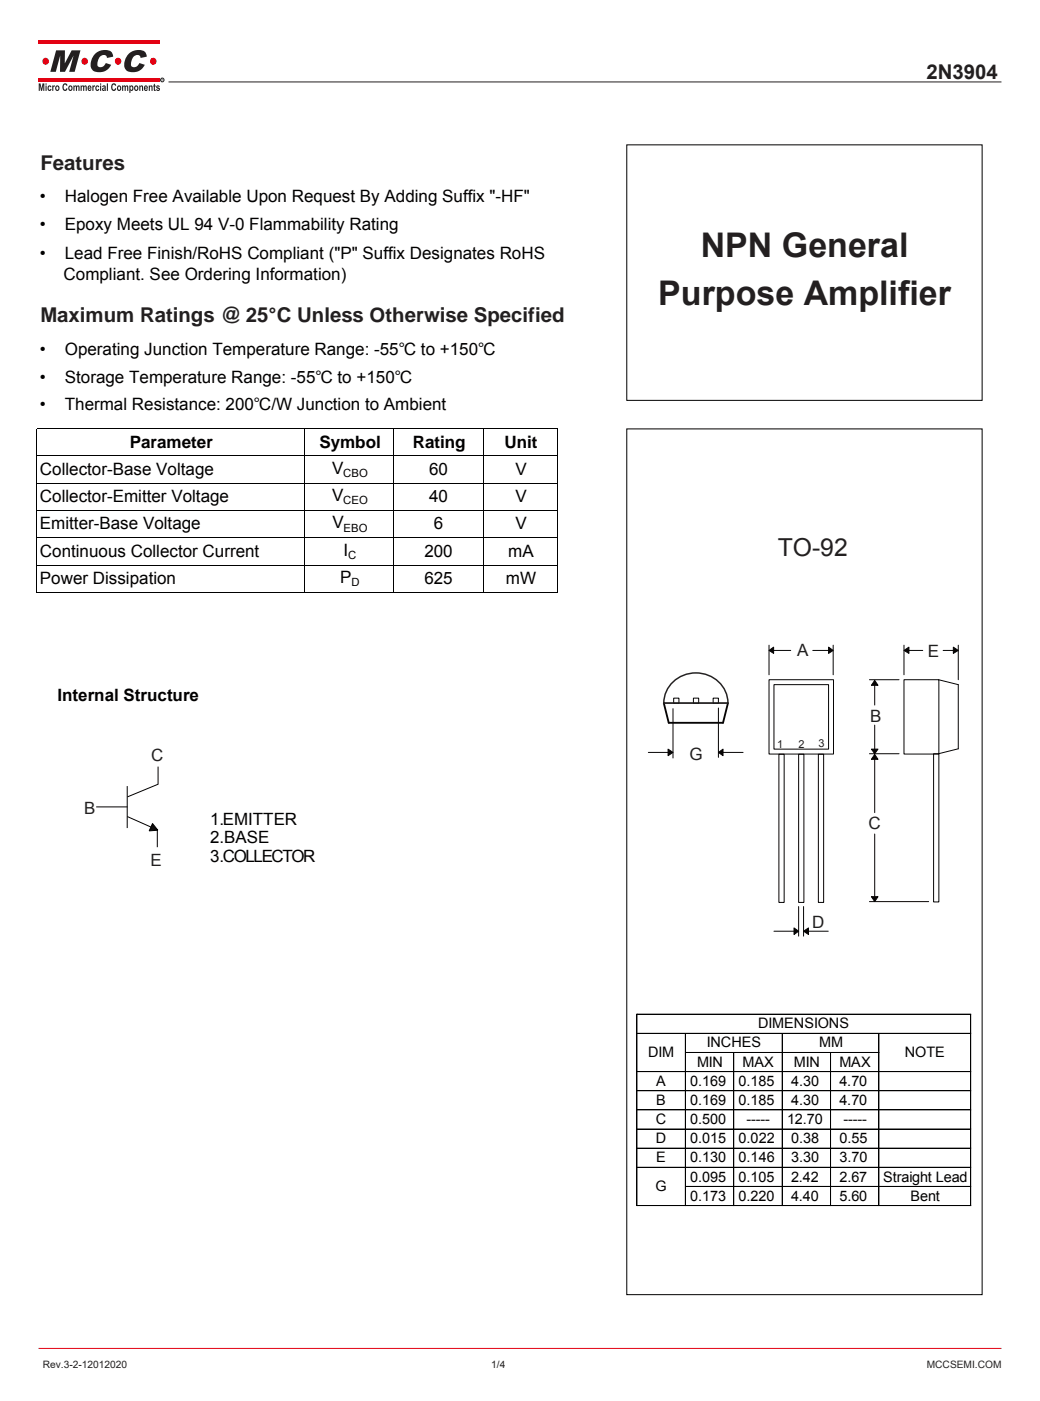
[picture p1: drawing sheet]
<svg xmlns="http://www.w3.org/2000/svg" width="216mm" height="291mm" viewBox="0 0 216 291" stroke-linecap="round" stroke-linejoin="round" font-family="sans-serif">
<g fill="#e30213">
<path d="M8 8.3h25.2v.8h-25.2z"/>
<path d="M8 16.2h25.2v.8h-25.2z"/>
</g>
<g fill="#231f20">
<path d="M8 17.3h.4l.2 1.1 .2-1.1h.4v1.6h-.2v-1.2l-.3 1.2h-.2l-.2-1.2v1.2h-.3zM9.5 17.3h.2v.3h-.2zM9.5 17.8h.2v1.1h-.2zM10 17.9l.4-.2 .3 .4h-.2l-.1-.1a.32 .32 0 0 0-.3 .3 .32 .32 0 0 0 .3 .3l.1-.2 .2 .1a.46 .46 0 0 1-.6 .3 .46 .46 0 0 1-.2-.7zM10.8 17.8h.3v.1l.1-.2 .2 .1-.1 .2-.2 .1v.8h-.3zM11.6 17.9a.51 .51 0 0 1 .8 .4 .51 .51 0 0 1-.8 .4l-.1-.4zM11.8 18.1v.5a.29 .29 0 0 0 .3-.3 .29 .29 0 0 0-.3-.2zM13.2 17.4l.5-.1 .3 .5h-.2l-.2-.2a.53 .53 0 0 0-.4 .5 .53 .53 0 0 0 .4 .5l.2-.3 .2 .1a.55 .55 0 0 1-.7 .5 .55 .55 0 0 1-.3-.8zM14.3 17.9a.51 .51 0 0 1 .8 .4 .51 .51 0 0 1-.8 .4l-.1-.4zM14.5 18.1v.5a.29 .29 0 0 0 .3-.3 .29 .29 0 0 0-.3-.2zM15.2 17.8h.3v.1l.2-.2a.27 .27 0 0 0 .3 .2 .27 .27 0 0 0 .2-.2l.3 .2v1h-.2l-.1-.9-.2 .1v.8h-.2l-.2-.9-.1 .1v.8h-.3zM16.7 17.8h.3v.1l.2-.2a.27 .27 0 0 0 .3 .2 .27 .27 0 0 0 .2-.2l.3 .2v1h-.2l-.1-.9-.2 .1v.8h-.2l-.2-.9-.1 .1v.8h-.3zM18.3 17.9a.44 .44 0 0 1 .6-.1 .44 .44 0 0 1 .1 .6h-.6l.1 .3 .5-.1a.42 .42 0 0 1-.5 .3 .42 .42 0 0 1-.3-.6zM18.5 18l-.1 .2h.4l-.1-.2zM19.2 17.8h.2v.1l.1-.2 .2 .1v.2l-.2 .1-.1 .8h-.2zM19.9 17.9l.5-.2 .2 .4h-.2l-.1-.1a.32 .32 0 0 0-.3 .3 .32 .32 0 0 0 .3 .3l.1-.2 .2 .1a.46 .46 0 0 1-.6 .3 .46 .46 0 0 1-.2-.7zM20.8 17.3h.2v.3h-.2zM20.8 17.8h.2v1.1h-.2zM21.3 17.8a.37 .37 0 0 1 .5-.1 .37 .37 0 0 1 .2 .5v.7l-.2-.1a.35 .35 0 0 1-.6-.2 .35 .35 0 0 1 .4-.4l.1-.2-.5 .1zM21.4 18.5a.2 .2 0 0 0 .4 0 .2 .2 0 0 0-.4 0zM22.2 17.3h.2v1.6h-.2zM23.4 17.4l.5-.1 .2 .5h-.2l-.2-.2a.53 .53 0 0 0-.4 .5 .53 .53 0 0 0 .4 .5l.2-.3 .2 .1a.55 .55 0 0 1-.7 .5 .55 .55 0 0 1-.3-.8zM24.4 17.9a.51 .51 0 0 1 .8 .4 .51 .51 0 0 1-.8 .4l-.1-.4zM24.6 18.1l.1 .5a.29 .29 0 0 0 .3-.3 .29 .29 0 0 0-.4-.2zM25.4 17.8h.2v.1l.2-.2a.27 .27 0 0 0 .3 .2 .27 .27 0 0 0 .3-.2l.2 .2v1h-.2l-.1-.9-.2 .1v.8h-.2l-.1-.9-.2 .1v.8h-.2zM26.9 17.8h.2v.1a.37 .37 0 0 1 .5-.1 .37 .37 0 0 1 .1 .5 .38 .38 0 0 1-.1 .5 .38 .38 0 0 1-.5-.1v.6h-.2zM27.2 18a.32 .32 0 0 0-.1 .4 .32 .32 0 0 0 .3 .2l.1-.4zM28 17.9a.51 .51 0 0 1 .7 .4 .51 .51 0 0 1-.7 .4l-.2-.4zM28.1 18.1l.1 .5a.29 .29 0 0 0 .3-.3 .29 .29 0 0 0-.4-.2zM28.9 17.8h.2v.1l.2-.1a.32 .32 0 0 1 .3 0 .32 .32 0 0 1 .1 .4v.7h-.2v-.8l-.1-.1-.2 .1v.8h-.3zM30 17.9a.44 .44 0 0 1 .6-.1 .44 .44 0 0 1 .1 .6h-.6l.1 .3 .5-.1a.42 .42 0 0 1-.5 .3 .42 .42 0 0 1-.3-.6zM30.2 18l-.1 .2h.4l-.1-.2zM30.9 17.8h.2v.1l.1-.1a.32 .32 0 0 1 .4 0 .32 .32 0 0 1 .1 .4v.7h-.2l-.1-.8-.1-.1-.2 .1v.8h-.2zM31.9 17.5l.3-.1v.4h.1v.2h-.1l.1 .9-.3-.1-.1-.8h-.1zM32.5 17.8l.5-.1 .2 .3-.4-.1-.1 .2a.43 .43 0 0 1 .5 .3 .43 .43 0 0 1-.4 .5l-.3-.1-.1-.2h.6l-.5-.4z"/>
<path d="M11.7 10.5h1.8v2.7l1.4-2.7h1.8l-1.2 4.4h-1.1l.9-3.4-1.8 3.4h-1v-3.4l-.9 3.4h-1.1zM19.7 11.2a2.69 2.69 0 0 1 3.5-.3l.3 .9-1.3 .2a.7 .7 0 0 0-.4-.6 .7 .7 0 0 0-.8 .2 1.98 1.98 0 0 0-.6 2.2 1.12 1.12 0 0 0 1.6-.7l1.1 .4a2.62 2.62 0 0 1-4 1 2.74 2.74 0 0 1 .6-3.3zM26.7 11.2a2.69 2.69 0 0 1 3.5-.3l.3 .9-1.3 .2a.7 .7 0 0 0-.5-.6 .7 .7 0 0 0-.7 .2 1.98 1.98 0 0 0-.6 2.2 1.12 1.12 0 0 0 1.6-.7l1.1 .4a2.62 2.62 0 0 1-4 1 2.74 2.74 0 0 1 .6-3.3z"/>
</g>
<g fill="#e30213">
<circle cx="31.8" cy="12.7" r=".7"/>
<circle cx="24.5" cy="12.7" r=".7"/>
<circle cx="17.6" cy="12.7" r=".7"/>
<circle cx="9.5" cy="12.7" r=".7"/>
</g>
<circle cx="33.7" cy="16.6" r=".38" fill="none" stroke="#231f20" stroke-width=".21"/>
<path d="M33.6 16.4h.2v.2l.1 .2-.2-.2-.1 .2zM33.6 16.4v.2l.2-.1z" fill="#231f20"/>
<path d="M35 17h173" fill="none" stroke="#231f20" stroke-width=".21"/>
<path d="M8 280.1h200" fill="none" stroke="#e30213" stroke-width=".21"/>
<g fill="none" stroke="#000" stroke-width=".21">
<path d="M130.2 30.1h73.8v53.1h-73.8zM130.2 89.1h73.8v179.8h-73.8zM132.3 210.6v39.8M132.3 210.6h69.3M132.3 214.6h69.3M142.3 214.7v35.7M142.4 218.6h40.2M152.4 218.6v31.8M162.4 214.7v35.7M172.5 218.6v31.8M182.5 214.7v35.7M201.6 210.7v39.7h-69.3"/>
<path d="M132.3 222.6h69.3M132.3 226.6h69.3M132.3 230.5h69.3M132.3 234.5h69.3M132.3 238.5h69.3M132.3 242.5h69.3M132.4 242.5h69.2M142.4 246.4h59.2"/>
</g>
<g fill="none" stroke="#080302" stroke-width=".21">
<path d="M159.7 134v6.2M173 134v6.2M187.8 134v6.2M199 134v7.2M137.9 146h13.3M139.8 147.2v10.2M139.9 145h1.1v1.1h-1.1zM144 145h1.1v1.1h-1.1zM148.1 145h1.1v1.1h-1.1zM149.2 147.1v10.2M159.7 141.2h13.4v15.4h-13.4zM160.7 142.2h11.4v13.4h-11.4z"/>
<path d="M161.8 156.7h1.1v30.7h-1.1zM165.9 156.7h1.1v30.7h-1.1zM170 156.7h1.1v30.7h-1.1zM180.6 156.6h6.1M180.6 141.2h6.1M187.8 141.2h7.2v15.4h-7.2zM193.9 156.6h1.1v30.7h-1.1zM194.9 141.2l4.1 1v13.3l-4.1 1.1M160.7 193.4h4.5M165.9 188.3v6.1M166.9 188.3v6.1M180.6 187.3h12.3"/>
</g>
<path d="M137.9 146l1 4.1h11.3l1-4.1" fill="none" stroke="#080302" stroke-width=".39"/>
<path d="M164.9 192.7l1 .7-1 .7z" fill="#080302"/>
<path d="M164.9 192.7l1 .7-1 .7zM167.6 193.4h4.4" fill="none" stroke="#080302" stroke-width=".21"/>
<path d="M166.9 193.4l1-.7v1.4z" fill="#080302"/>
<path d="M149.9 156.3h4.4M166.9 193.4l1-.7v1.4z" fill="none" stroke="#080302" stroke-width=".21"/>
<path d="M149.2 156.3l1-.7v1.4z" fill="#080302"/>
<path d="M134.7 156.3h4.3M149.2 156.3l1-.7v1.4z" fill="none" stroke="#080302" stroke-width=".21"/>
<path d="M138.8 155.6l1 .7-1 .7z" fill="#080302"/>
<path d="M160.4 135.1h3.8M138.8 155.6l1 .7-1 .7z" fill="none" stroke="#080302" stroke-width=".21"/>
<path d="M159.7 135.1l1-.7v1.3z" fill="#080302"/>
<path d="M159.7 135.1l1-.7v1.3zM168.8 135.1h3.5" fill="none" stroke="#080302" stroke-width=".21"/>
<path d="M172.1 134.4l.9 .7-.9 .6z" fill="#080302"/>
<path d="M172.1 134.4l.9 .7-.9 .6zM188.5 135.1h3.1" fill="none" stroke="#080302" stroke-width=".21"/>
<path d="M187.8 135.1l1-.7v1.3z" fill="#080302"/>
<path d="M187.8 135.1l1-.7v1.3zM195.9 135.1h2.4" fill="none" stroke="#080302" stroke-width=".21"/>
<path d="M198 134.4l1 .7-1 .6z" fill="#080302"/>
<path d="M198 134.4l1 .7-1 .6zM181.7 142.1v4.3" fill="none" stroke="#080302" stroke-width=".21"/>
<path d="M181.7 141.3l.7 1h-1.4z" fill="#080302"/>
<path d="M181.7 141.3l.7 1h-1.4zM181.7 150.6v5.2" fill="none" stroke="#080302" stroke-width=".21"/>
<path d="M181 155.6h1.4l-.7 1z" fill="#080302"/>
<path d="M181 155.6h1.4l-.7 1zM181.7 157.4v11.4" fill="none" stroke="#080302" stroke-width=".21"/>
<path d="M181.7 156.7l.7 1h-1.4z" fill="#080302"/>
<path d="M181.7 156.7l.7 1h-1.4zM181.7 173.2v13.3" fill="none" stroke="#080302" stroke-width=".21"/>
<path d="M181 186.2h1.4l-.7 1.1z" fill="#080302"/>
<path d="M181 186.2h1.4l-.7 1.1z" fill="none" stroke="#080302" stroke-width=".21"/>
<path d="M139.5 141.9a6.7 6.7 0 0 1 7.2-1.8 6.7 6.7 0 0 1 4.5 5.9h-13.3a6 6 0 0 1 1.6-4.1z" fill="none" stroke="#242021" stroke-width=".31"/>
<path d="M32.8 159.2v3.8M20 167.6h6.5M26.4 163.3v8.7M26.4 169.6l6.3 2.8v3.6M32.8 162.9l-6.3 2.6" fill="none" stroke="#000" stroke-width=".21"/>
<path d="M31.7 171.1l1.1 1.3-1.8 .2z" fill="#0d0d0d" stroke="#000" stroke-width=".21"/>
<path d="M7.6 94.7h108.2M63.3 89.1v34M81.8 89.1v34M100.3 89.1v34M7.6 100.4h108.2M7.6 106.1h108.2M7.6 111.7h108.2M7.6 117.4h108.2M7.6 123.1v-34.1h108.2v34.1M7.6 123.1h108.2" fill="none" stroke="#000" stroke-width=".21"/>
<g font-size="7.1" fill="#231f20">
<text x="145.5" y="53.4">NPN General</text>
<text x="136.7" y="63.3">Purpose Amplifier</text>
</g>
<text font-size="5.1" fill="#231f20" x="161.5" y="115.5">TO-92</text>
<g font-size="4.2" fill="#231f20">
<text x="192.4" y="16.5">2N3904</text>
<text x="8.4" y="35.4">Features</text>
<text x="8.4" y="66.9">Maximum Ratings @ 25°C Unless Otherwise Specified</text>
</g>
<g font-size="3.5">
<text x="8.3" y="42">•</text>
<text x="8.3" y="47.7">•</text>
<text x="13.5" y="42">Halogen Free Available Upon Request By Adding Suffix &quot;-HF&quot;</text>
<text x="13.5" y="47.7">Epoxy Meets UL 94 V-0 Flammability Rating</text>
<text x="8.3" y="53.8">•</text>
<text x="13.5" y="53.8">Lead Free Finish/RoHS Compliant (&quot;P&quot; Suffix Designates RoHS</text>
<text x="13.2" y="58.2">Compliant. See Ordering Information)</text>
<text x="8.3" y="73.8">•</text>
<text x="13.5" y="73.8">Operating Junction Temperature Range: -55℃ to +150℃</text>
<text x="8.3" y="79.5">•</text>
<text x="13.5" y="79.5">Storage Temperature Range: -55℃ to +150℃</text>
<text x="8.3" y="85.1">•</text>
<text x="13.5" y="85.1">Thermal Resistance: 200℃/W Junction to Ambient</text>
<text x="26.9" y="93">Parameter</text>
<text x="66.3" y="93">Symbol</text>
<text x="85.7" y="93">Rating</text>
<text x="104.8" y="93">Unit</text>
<text x="8.3" y="98.6">Collector-Base Voltage</text>
<text x="69" y="98.4">V</text>
<text x="89.1" y="98.6">60</text>
<text x="107" y="98.6">V</text>
<text x="8.3" y="104.3">Collector-Emitter Voltage</text>
<text x="69" y="104.1">V</text>
<text x="89.1" y="104.3">40</text>
<text x="107" y="104.3">V</text>
<text x="8.3" y="110">Emitter-Base Voltage</text>
<text x="69" y="109.8">V</text>
<text x="90.1" y="110">6</text>
<text x="107" y="110">V</text>
<text x="8.3" y="115.6">Continuous Collector Current</text>
<text x="71.3" y="115.4">I</text>
<text x="88.1" y="115.6">200</text>
<text x="105.6" y="115.6">mA</text>
<text x="8.3" y="121.3">Power Dissipation</text>
<text x="70.7" y="121.1">P</text>
<text x="88.1" y="121.3">625</text>
<text x="105.1" y="121.3">mW</text>
<text x="11.9" y="145.7">Internal Structure</text>
<text x="43.6" y="171.4">1.EMITTER</text>
<text x="43.6" y="175.2">2.BASE</text>
<text x="43.6" y="179">3.COLLECTOR</text>
</g>
<g font-size="3.5" fill="#201f20">
<text x="165.6" y="136.2">A</text>
<text x="192.7" y="136.4">E</text>
<text x="180.7" y="150">B</text>
<text x="143.2" y="157.8">G</text>
<text x="180.4" y="172.1">C</text>
<text x="168.7" y="192.8">D</text>
</g>
<g font-size="3.5" fill="#231f20">
<text x="31.4" y="158">C</text>
<text x="17.5" y="169">B</text>
<text x="31.3" y="179.8">E</text>
</g>
<g font-size="3">
<text x="157.5" y="213.5">DIMENSIONS</text>
<text x="134.6" y="219.5">DIM</text>
<text x="144.8" y="221.6">MIN</text>
<text x="146.8" y="217.4">INCHES</text>
<text x="154.2" y="221.6">MAX</text>
<text x="164.9" y="221.6">MIN</text>
<text x="170.1" y="217.4">MM</text>
<text x="174.3" y="221.6">MAX</text>
<text x="187.9" y="219.5">NOTE</text>
<text x="136.3" y="225.5">A</text>
<text x="143.4" y="225.5">0.169</text>
<text x="153.4" y="225.5">0.185</text>
<text x="164.3" y="225.5">4.30</text>
<text x="174.3" y="225.5">4.70</text>
<text x="136.2" y="233.5">C</text>
<text x="136.3" y="229.5">B</text>
<text x="143.4" y="233.5">0.500</text>
<text x="143.4" y="229.5">0.169</text>
<text x="153.4" y="229.5">0.185</text>
<text x="155.1" y="233.5">-----</text>
<text x="163.5" y="233.5">12.70</text>
<text x="164.3" y="229.5">4.30</text>
<text x="174.3" y="229.5">4.70</text>
<text x="175.2" y="233.5">-----</text>
<text x="136.2" y="237.5">D</text>
<text x="143.4" y="237.5">0.015</text>
<text x="153.4" y="237.5">0.022</text>
<text x="164.3" y="237.5">0.38</text>
<text x="174.3" y="237.5">0.55</text>
<text x="136.3" y="241.4">E</text>
<text x="143.4" y="241.4">0.130</text>
<text x="143.4" y="245.4">0.095</text>
<text x="153.4" y="241.4">0.146</text>
<text x="153.4" y="245.4">0.105</text>
<text x="164.3" y="241.4">3.30</text>
<text x="164.3" y="245.4">2.42</text>
<text x="174.3" y="241.4">3.70</text>
<text x="174.3" y="245.4">2.67</text>
<text x="183.4" y="245.4">Straight Lead</text>
<text x="136.2" y="247.3">G</text>
<text x="143.4" y="249.4">0.173</text>
<text x="153.4" y="249.4">0.220</text>
<text x="164.3" y="249.4">4.40</text>
<text x="174.3" y="249.4">5.60</text>
<text x="189.1" y="249.4">Bent</text>
</g>
<g font-size="2.3">
<text x="71.3" y="99.1">CBO</text>
<text x="71.3" y="104.8">CEO</text>
<text x="71.4" y="110.4">EBO</text>
<text x="72.3" y="116.1">C</text>
<text x="73" y="121.8">D</text>
</g>
<g font-size="2.3" fill="#201f20">
<text x="161.4" y="155.3">1</text>
<text x="165.8" y="155.3">2</text>
<text x="170" y="155.3">3</text>
</g>
<g font-size="2.1" fill="#231f20">
<text x="8.9" y="284.1">Rev.3-2-12012020</text>
<text x="102" y="284.1">1/4</text>
<text x="192.5" y="284.1">MCCSEMI.COM</text>
</g>
</svg>
